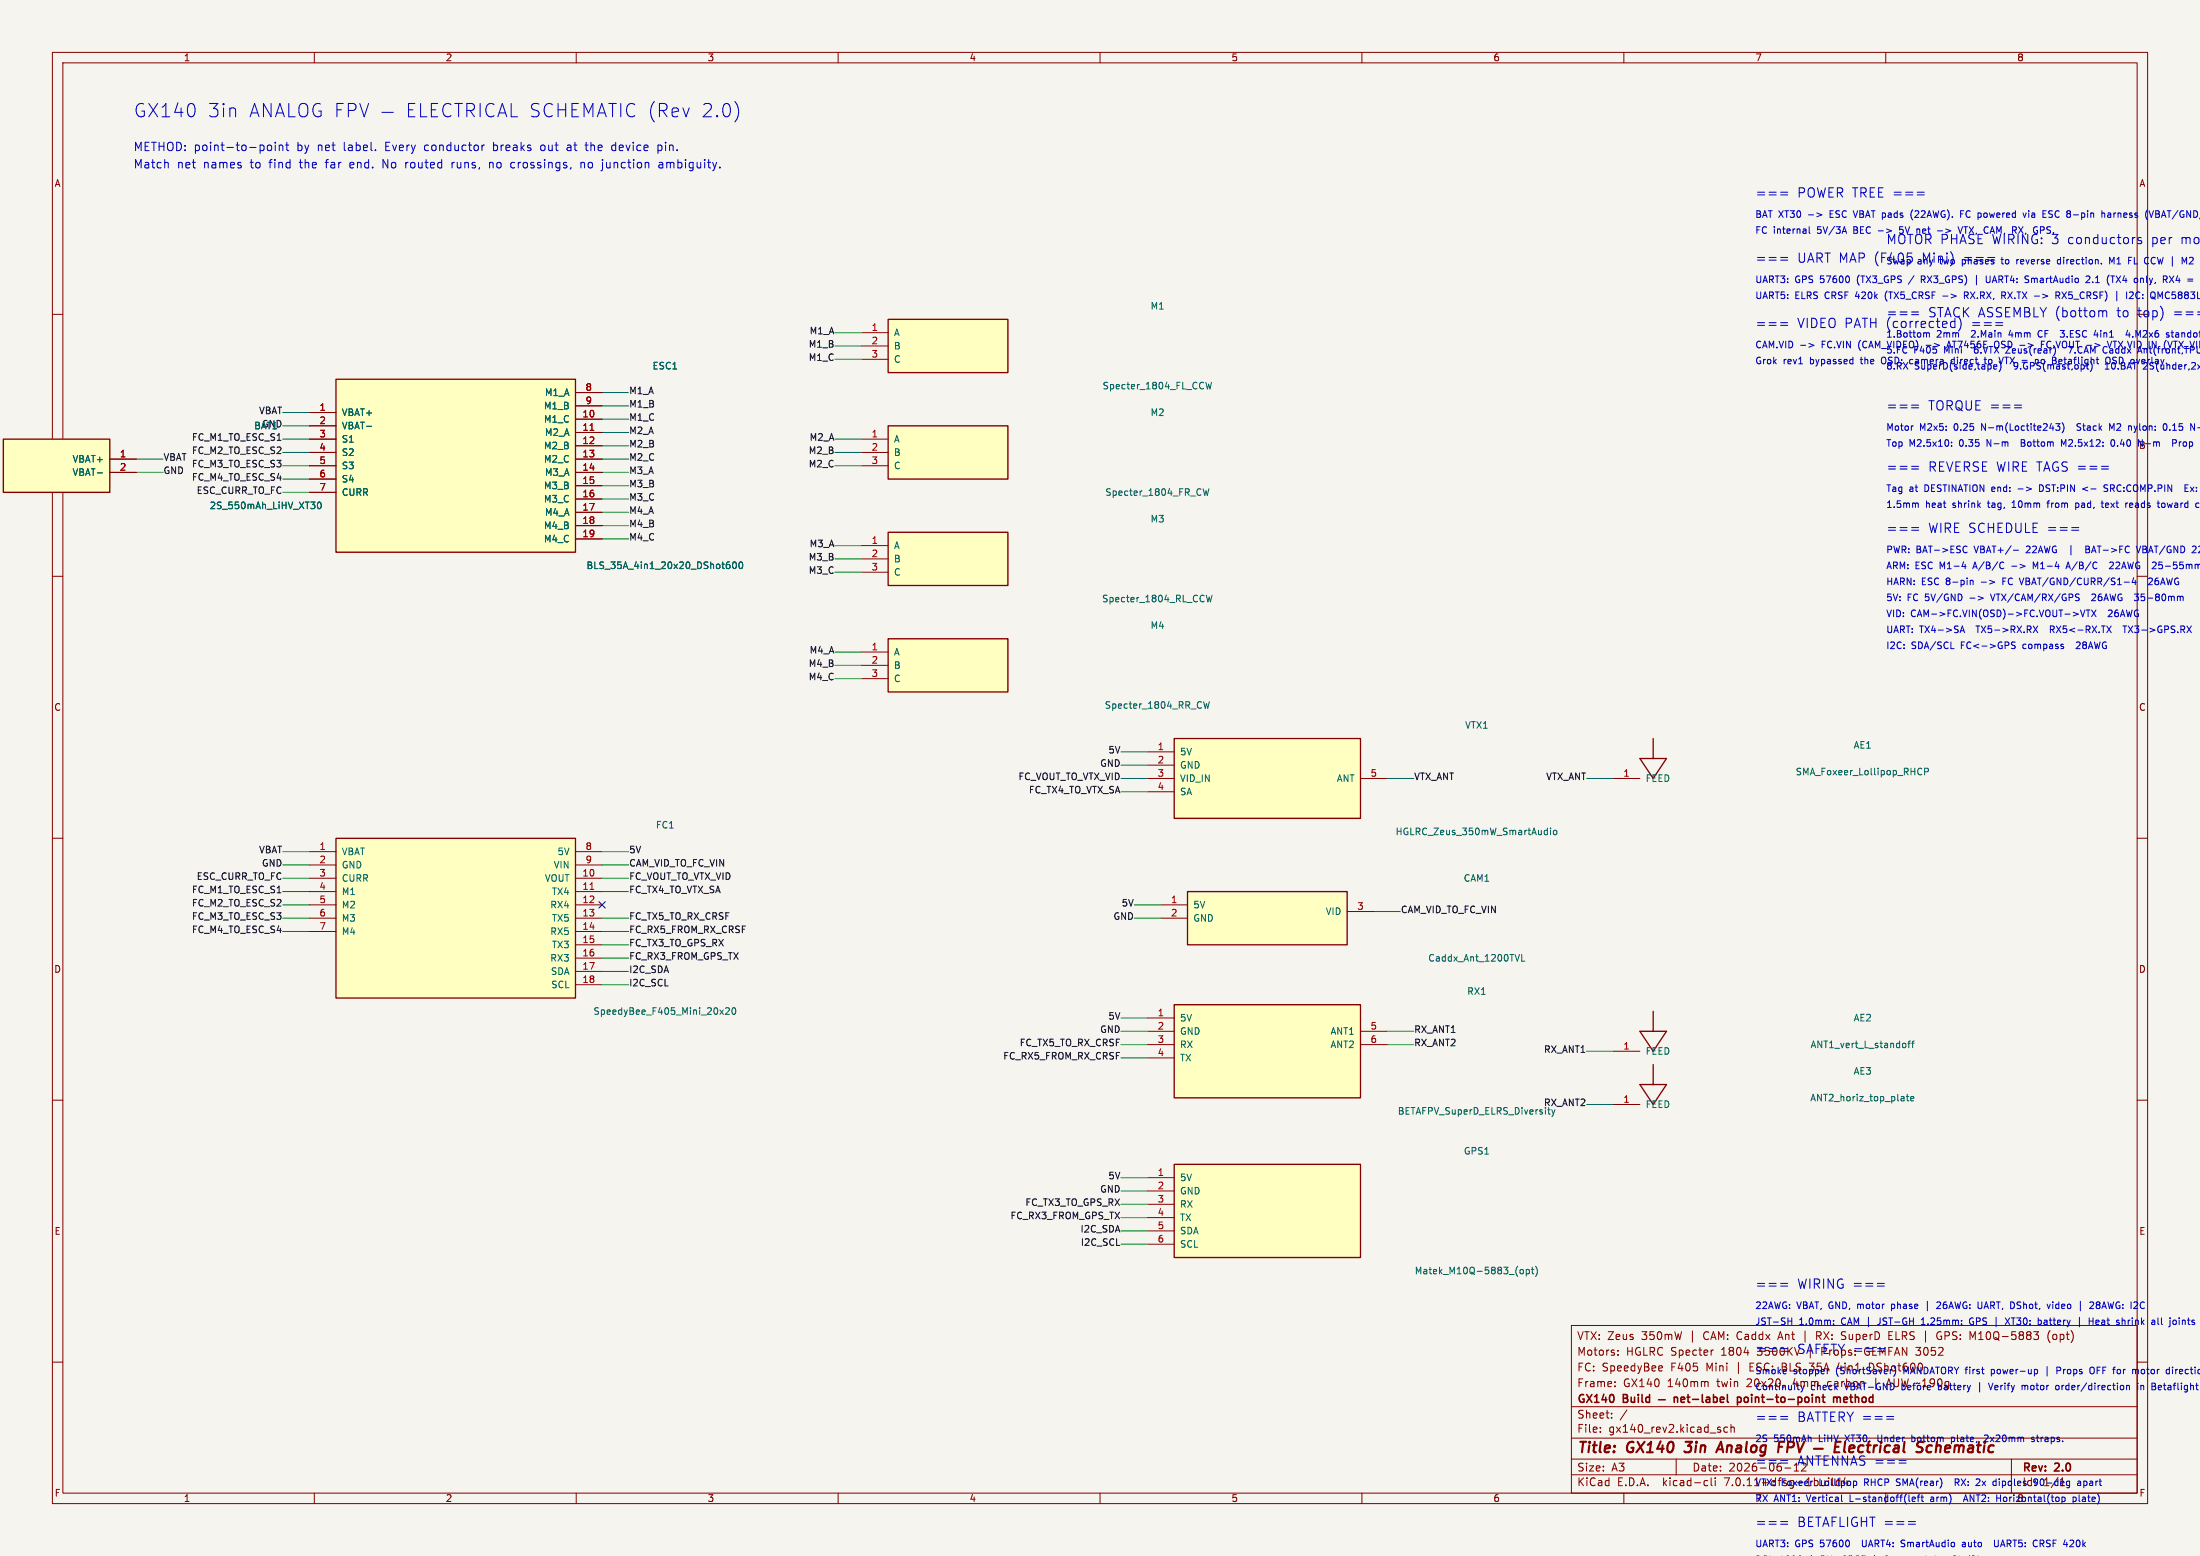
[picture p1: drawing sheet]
<svg xmlns="http://www.w3.org/2000/svg" width="420mm" height="297mm" viewBox="0 0 420 297" stroke-linecap="round" stroke-linejoin="round" font-family="sans-serif">
<path d="M0 0h420v297h-420z" fill="#f5f4ef" stroke="#f5f4ef" stroke-width=".19"/>
<g fill="none" stroke="#840000" stroke-width=".19">
<path d="M10 10h400v277h-400zM12 12h396v273h-396zM60 10v2M110 10v2M160 10v2M210 10v2M260 10v2M310 10v2M360 10v2M10 60h2M59.1 78.7h5M109.9 74.9h5"/>
<path d="M109.9 77.5h5M164.5 63.5h5.1M164.5 66h5.1M164.5 68.6h5.1M10.7 84.3h.4l.2 .2-.2 .4 .2 .1 .1 .3-.2 .3h-.5zM10.7 84.9h.4M21 87.6h5M21 90.2h5M59.1 81.3h5M59.1 83.8h5M59.1 86.4h5M59.1 88.9h5"/>
<path d="M59.1 91.4h5M59.1 94h5M109.9 80h5M109.9 82.6h5M109.9 85.1h5M109.9 87.6h5M109.9 90.2h5M109.9 92.7h5M109.9 95.3h5M109.9 97.8h5M164.5 83.8h5.1M164.5 86.4h5.1"/>
<path d="M164.5 88.9h5.1M10 110h2M109.9 100.3h5M109.9 102.9h5M164.5 104.1h5.1M164.5 106.7h5.1M164.5 109.2h5.1M408 110h2M164.5 124.5h5.1M164.5 127h5.1M164.5 129.5h5.1M10 160h2"/>
<path d="M219.1 148.6h5.1M219.1 143.5h5.1M219.1 146.1h5.1M219.1 151.1h5.1M259.7 148.6h5.1M308 148.6h5.1M408 160h2M59.1 172.7h5M59.1 175.3h5M59.1 162.6h5M59.1 167.6h5M59.1 170.2h5"/>
<path d="M59.1 177.8h5M59.1 165.1h5M109.9 172.7h5M109.9 175.3h5M109.9 162.6h5M109.9 167.6h5M109.9 170.2h5M109.9 177.8h5M109.9 165.1h5M221.6 172.7h5.1M221.6 175.3h5.1M257.2 174h5.1"/>
<path d="M109.9 180.3h5M109.9 182.9h5M109.9 185.4h5M109.9 188h5M219.1 194.3h5.1M219.1 196.9h5.1M219.1 199.4h5.1M259.7 196.9h5.1M259.7 199.4h5.1M10 210h2M219.1 201.9h5.1M308 200.7h5.1"/>
<path d="M308 210.8h5.1M408 210h2M219.1 224.8h5.1M219.1 227.3h5.1M219.1 229.9h5.1M219.1 232.4h5.1M219.1 234.9h5.1M219.1 237.5h5.1M10 260h2M300 253h108v32h-108zM308.9 258.5v.2M308.9 257.8v.1"/>
<path d="M326.9 257.7h.2M346.8 255h.6M347.4 254.2h-.6v1.5M360.6 254.9h.5M361.3 254.2h-.7v1.5h.7M370.4 255h.3M370.6 254.3a.74 .74 0 0 0-.9 .5 .74 .74 0 0 0 .5 .9l.5-.2M391.4 254a1.72 1.72 0 0 0 0 2.3M392.2 254.7l-.3 .3v.4l.3 .3M408 260h2M300 278.5h108M300 274.5h108"/>
<path d="M300 268.5h108M305.5 273.2v.2M305.5 272.5v.1M307.7 270.5v.2M307.7 269.8v.1M308.3 264.5v.2M308.3 263.8v.1M310.6 269.1l-1.3 1.9M317.2 260.7l.2 .3-.7 .2M317.3 261.6l-.1 .1M320 278.5v3M325.9 263.7l.2 .2v.8"/>
<path d="M328.4 273v.3M329.8 272.5l-.4-.1-.3 .3 .1 .6h.6M330.4 272.5l.3-.1 .3 .1 .1 .9M330.4 271.9v1.5M345.4 260.2h.9M351.1 260.1l-.4 1.1M357.4 260.3l-.5-.1v1.5M360.6 263.2l-.5 1.5M384 278.5v6.5M60 285v2M110 285v2M160 285v2"/>
<path d="M210 285v2M260 285v2M300 281.5h108M310 285v2M325.6 282.6l.4 .1M326 283.5l-.4 .1M326.7 282.1v1.3l.2 .2M327.4 282.1v.1M327.4 282.6v1M340.7 280.2h1.2"/>
</g>
<g fill="none" stroke="#840000" stroke-width=".4">
<path d="M321.5 277l.3 .2M321.8 275.2h1.2M327.6 277.2l.9-2 .5 2M327.9 276.6h.9M339.6 276.2h.6M350.3 276.2h.7M350.4 275.2l-.2 2h.9M352.3 275.2l-.3 1.7 .3 .3M353.2 276l-.1 1.1h.7M354 276v.3l-1 .2M355 276l-.2 .3v.7l.2 .2 .6-.1M356.7 275.2l-.2 1.7 .1 .2 .4 .1"/>
<path d="M357.8 275.9l-.2 1.3M358.4 275.9l-.4 .1-.3 .3M359 275.9l-.1 1.3M360.1 276l-.3 .3v.7l.3 .2 .6-.1M362.4 276v1.2M362.5 276.3l-.7 .1a.4 .4 0 0 0-.3 .4 .4 .4 0 0 0 .2 .4l.7-.1M363.6 275.2l-.2 1.7 .2 .3M366.1 276l.8 .3a.51 .51 0 0 1 .1 .6 .51 .51 0 0 1-.4 .3l-.8-.1M368.1 276l-.3 .3v.7l.3 .2 .6-.1M369.8 275.2l-.3 2M369.8 276l-.1 .1"/>
</g>
<g fill="none" stroke="#840000" stroke-width=".3">
<path d="M316.6 267.2h1.3M319.6 266.7v1M319.6 266.8l.2-.1 .4 .1 .1 .9M320.9 267.2l.7-.2-.1-.2-.4-.1-.2 .2 .1 .7h.5M322 266.7h.6M322.3 266.2v1.3l.3 .2M323.1 267.1h1.2M325 266.2v1.3l.2 .2M325.8 266.8h.5l.1 .9M326.4 267l-.5 .1a.29 .29 0 0 0-.2 .3 .29 .29 0 0 0 .2 .3l.5-.1M327.1 266.8l.4-.1 .3 .3-.1 .6h-.6M327.1 266.2v1.5"/>
<path d="M328.4 267.2l.7-.2-.1-.2-.4-.1-.2 .2 .1 .7h.5M329.8 266.2v1.3l.2 .2M331.7 266.8l.4-.1 .3 .3-.1 .6h-.6M331.7 266.7v1.5M347.8 266.7h.6M348 266.2v1.3l.4 .2M350 266.8l.5-.1 .2 .2M350 266.7v1M350.7 266.9l.2-.2 .4 .1v.9M350.7 266.9v.8"/>
</g>
<g fill="#ffffc2" stroke="#ffffc2" stroke-width=".19">
<path d="M169.6 61h22.8v10.1h-22.8z"/>
<path d="M226.7 170.2h30.5v10.1h-30.5z"/>
<path d="M224.2 191.8h35.5v17.8h-35.5z"/>
<path d="M224.2 222.2h35.5v17.8h-35.5z"/>
<path d="M64.1 72.4h45.8v33h-45.8z"/>
<path d="M64.1 160h45.8v30.5h-45.8z"/>
<path d="M.6 83.8h20.4v10.2h-20.4z"/>
<path d="M224.2 141h35.5v15.2h-35.5z"/>
<path d="M169.6 81.3h22.8v10.1h-22.8z"/>
<path d="M169.6 101.6h22.8v10.2h-22.8z"/>
<path d="M169.6 121.9h22.8v10.2h-22.8z"/>
</g>
<g fill="none" stroke="#840000" stroke-width=".25">
<path d="M64.1 72.4h45.8v33h-45.8zM169.6 61h22.8v10.1h-22.8zM.6 83.8h20.4v10.2h-20.4zM169.6 81.3h22.8v10.1h-22.8zM169.6 101.6h22.8v10.2h-22.8zM169.6 121.9h22.8v10.2h-22.8zM224.2 141h35.5v15.2h-35.5zM313.1 144.8h5l-2.5 3.8zM315.6 144.8h.1M315.6 141v3.8M64.1 160h45.8v30.5h-45.8zM226.7 170.2h30.5v10.1h-30.5z"/>
<path d="M224.2 191.8h35.5v17.8h-35.5zM313.1 196.9h5l-2.5 3.8zM315.6 196.8h.1M315.6 193v3.9M313.1 207h5l-2.5 3.8zM315.6 207h.1M315.6 203.2v3.8M224.2 222.2h35.5v17.8h-35.5z"/>
</g>
<g fill="none" stroke="#006464" stroke-width=".19">
<path d="M230.2 73l.3 1.2 .2-.9 .3 .9 .3-1.2M18.6 90.3h.9M60.7 96l.2-.2a.68 .68 0 0 1 .4 .7 .68 .68 0 0 1-.4 .6l-.3-.5zM70 81.4h.9M229.7 93.3l.3 1.3 .2-.9 .3 .9 .3-1.3M138.8 107.8l.3-.1 .3 .3-.2 .5h-.4M139.2 107.3l-.4 .1M140 107.4l.2-.1a.68 .68 0 0 1 .4 .6 .68 .68 0 0 1-.4 .6l-.3-.5zM141.2 107.4l.2-.1a.68 .68 0 0 1 .4 .6 .68 .68 0 0 1-.4 .6l-.3-.5zM230.3 113.6l.3 1.3 .2-.9 .3 .9 .3-1.3M229.8 133.9l.3 1.3 .2-.9 .3 .9 .3-1.3M295.3 158.5h.1"/>
<path d="M295.4 158.1v1.2M295.4 159.3h-.1M296 158.1v.1M296 158.5v.8M296.6 158.6l.2-.1 .3 .1 .1 .5-.1 .2h-.3l-.2-.1zM366.6 146.6l.3 .2M366.9 147.8l-.3 .1M367.4 147.3l.6-.1 .1-.1v-.3l-.7-.2v1.3M137.4 192.8l.7 .8M138.1 192.8l-.7 .8M138.5 192.5l.5-.2 .2 .4-.7 .9h.7M139.9 192.5l.1-.2a.68 .68 0 0 1 .5 .7 .68 .68 0 0 1-.5 .6l-.3-.5z"/>
<path d="M290.1 182.2l-.4 1.3M290.5 182.2v1.3h.6M363.8 199.3v.6M364.2 199.1h.5M364.7 198.7l-.3 .2v1.1M364.9 199.1h.5M365.4 198.7l-.3 .2v1.1M295.7 212.6l.2 .1M296.2 211.8l.3 .9M296.5 212.7l-.3 .4M296.8 211.8l-.3 .9M363.9 209.3h.5"/>
<path d="M364.1 208.9v1.1l.3 .1M364.8 209.7l.6-.1-.1-.2-.4-.1-.1 .2v.6h.5M290.2 242.4l.4-.1 .2 .2-.1 .6h-.3l-.2-.1M291.4 242.4l.3-.1 .3 .2-.1 .6h-.5M291.4 242.3v1.3M292.3 242.3h.5M292.5 241.9v1.1l.3 .1M293.1 241.7a1.46 1.46 0 0 1 0 1.9"/>
</g>
<path d="M112.6 82.1h.8M112.6 169.8h.8" fill="none" stroke="#a90000" stroke-width=".19"/>
<g fill="none" stroke="#0000c2" stroke-width=".19">
<path d="M51.7 19.8v2.5l-1.4-2.5v2.5M55.1 19.8v2.5h1.2M61.2 19.9a1.05 1.05 0 0 0-1.2 .1 1.05 1.05 0 0 0-.3 1.2 .95 .95 0 0 0 .5 1 .95 .95 0 0 0 1.1-.2v-.8h-.5M65.5 19.8h-1.2v2.5M68.7 19.8l.8 2.5 .9-2.5M79.2 19.8h-1.2v2.5h1.2M80.3 19.8v2.5h1.2M83.6 19.8h-1.3v2.5h1.3M86.1 20a.95 .95 0 0 0-1.1-.1 .95 .95 0 0 0-.5 .9 1.08 1.08 0 0 0 .3 1.2 1.08 1.08 0 0 0 1.2 .2l.1-.2M86.8 19.8h1.5M87.5 19.8v2.5M91.7 19.8v2.5"/>
<path d="M94.3 20a.95 .95 0 0 0-1.1-.1 .95 .95 0 0 0-.5 .9 1.08 1.08 0 0 0 .3 1.2 1.08 1.08 0 0 0 1.2 .2l.1-.2M97.6 19.8v2.5h1.2M102.9 19.9l-1-.1a.62 .62 0 0 0-.5 .6 .62 .62 0 0 0 .5 .6 .93 .93 0 0 1 1 .6 .65 .65 0 0 1-.5 .7l-.9-.1M105.4 20a.95 .95 0 0 0-1-.1 .95 .95 0 0 0-.5 .9 1.08 1.08 0 0 0 .3 1.2 1.08 1.08 0 0 0 1.1 .2l.1-.2M106.5 19.8v2.5M108 19.8v2.5M110.4 19.8h-1.2v2.5h1.2M116.2 19.8h1.5M116.9 19.8v2.5M118.5 19.8v2.5M121.2 20a.95 .95 0 0 0-1.1-.1 .95 .95 0 0 0-.5 .9 1.08 1.08 0 0 0 .3 1.2 1.08 1.08 0 0 0 1.2 .2l.1-.2M124.9 19.4a2.91 2.91 0 0 0 0 3.9"/>
<path d="M140.4 19.5a2.98 2.98 0 0 1 0 3.6M32.1 31.1v1M47.8 22.3l.8-2.5 .8 2.5M48 21.6h1.2M51.1 27.8l.2-.1 .5 .1 .1 .7-.2 .2-.4 .1-.2-.2zM52.5 27.2v.1M52.5 27.7v1.1M52.6 22.3l.8-2.5 .9 2.5M52.8 21.6h1.2M53.3 27.8l.2-.1 .4 .1 .1 1M53.3 27.7v1.1M54.5 27.7h.6"/>
<path d="M54.8 27.2v1.3l.3 .3M57.2 20.1a.85 .85 0 0 1 1-.3 .85 .85 0 0 1 .6 .8v.8a.85 .85 0 0 1-.9 .9 .85 .85 0 0 1-.8-.9zM64.3 21h.9M66.5 21.1h1a.69 .69 0 0 0 .5-.7 .69 .69 0 0 0-.5-.6h-1v2.5M71.7 28.6v.2M72.9 21.4h2.2M73.1 32.1v-1.6l.9 1.6M77.5 31v1.1M77.6 31.1l-.1 .2M78 21h.8M82.3 21h.9M86.3 31v1.1"/>
<path d="M86.6 31l-.3 .3M89.1 21.1h1a.69 .69 0 0 0 .5-.7 .69 .69 0 0 0-.5-.6h-1v2.5M89.7 21.1l.9 1.2M92.5 27.7l-.3 .1-.2 .2M93.5 31v1.1M93.9 31l-.4 .1M95 22.3l.9-2.5 .8 2.5M95.3 21.6h1.2M97.7 32l.4 .1M98.1 31l-.4 .1M106.5 21h1.5M108.5 27.7l-.2 .1"/>
<path d="M108.5 28.1a.31 .31 0 0 0-.3 .4 .31 .31 0 0 0 .3 .3M109.2 21h.8M110.9 31.1l.5-.1 .2 .2M110.9 31v1.1M111.5 22.3v-2.5l.8 1.8 .9-1.8v2.5M111.7 27.7h.6M111.9 27.2v1.3l.2 .3M114 22.3l.9-2.5 .8 2.5M114.3 21.6h1.2M117.4 27.7l-.5 .1-.1 .2 .1 .6 .5 .2M125.6 27.8h.6M125.6 28.7h.6"/>
<path d="M125.6 27.7v1.6M125.8 31.1h.7v1M125.9 21.1h1a.69 .69 0 0 0 .5-.7 .69 .69 0 0 0-.5-.6h-1v2.5M126.5 21.1l.8 1.2M126.5 31.4h-.5a.31 .31 0 0 0-.2 .4 .31 .31 0 0 0 .2 .3l.5-.1M128.3 21.4l1.2-.2-.1-.5-.7-.1-.4 .4v.9l.1 .3 .3 .1 .7-.1M130.4 20.6l.6 1.7 .6-1.7M339.9 36.7h1.4M339.9 37.2h1.4M366 36.7h1.4M366 37.2h1.4M339.9 49.1h1.4"/>
<path d="M339.9 49.7h1.4M345.3 41h.9M345.4 43.3v1.1l.2 .1M346.8 40.7l1 .3-1 .4M352.1 43.3l.4 1.2M353 52.9v.8M363.3 43.3h-.6l-.1 .6 .2-.1M364.9 59.6h1.4M365 49.1v.8M365.2 40a1.46 1.46 0 0 0 0 2M366.3 43.7l-.3 .1M366.8 53.3h.5"/>
<path d="M367.3 52.7h-.5v1.2M370.9 56.5h1M373.8 43.3l.4 1.2 .5-1.2M374.3 40.8h.4M374.9 40.2h-.6v1.3M375 56.4h.5M375.3 56.4l.4 .6M375.5 55.7h-.5v1.3M377.3 52.6v1.8M379.2 52.7v1l.2 .2h.4M382.2 55.7l.6 .1M382.5 56.4l.4 .6"/>
<path d="M382.8 56.3l-.6 .1M385 49.5v.9M385.3 49.5l-.3 .3M386.2 40.7l.3 .8 .3-.8M386.8 52.7h.5M386.8 53.3l.4 .1 .1 .3-.3 .2h-.3M389.5 43.9h.5M390 43.3h-.5v1.2M390 40.2h.6M390 41.5h.6M391.1 41.4l.2 .1M391.2 40.3l-.1 .2 .1 .3"/>
<path d="M392.5 56.4l.6-.1 .1-.2v-.3l-.7-.1v1.3M392.8 56.4l.4 .6M393.2 49.5l-.3 .1-.1 .2v.5l.4 .1M398.2 52.8l.5-.1 .3 .3-.8 .9h.8M401.3 40.2v1.3M401.3 40.8l.1-.1h.3l.1 .8M401.4 59.6l.3-.3 .4 .1 .1 1.1M402.4 54.1l.3 .3M402.4 40.7h.5M402.7 52.5l-.3 .4M402.8 41h-.3l-.2 .2 .1 .2 .4 .1M403 52.7h.7"/>
<path d="M403.3 52.7v1.2M403.6 49.1l-.4 .9-.5-.9v1.3M406.4 49.7h.4M406.4 49.1h.6M406.5 55.8l.5-.1 .2 .4-.7 .9h.7M408.6 53.1v.8M408.8 45.4l-.4-.1-.3 .3 .1 .2 .6 .2v.4h-.7M408.8 53.1l-.2 .1M410.3 40.2l.4 1.3 .4-1.3M412.4 56.6l-.4-.9v1.3M413.3 53.3l.4 .6M413.5 52.7l.2 .2v.3l-.2 .1"/>
<path d="M414.1 52.7l.9 1.2M415 52.7l-.9 1.2M416.6 49.1l.4 .9 .4-.9v1.3M418.6 49.7l-.7 .7h.8M339.9 61.6h1.4M339.9 62.1h1.4M345.3 65.5l1 .4-1 .4M353.6 68.6l.1 .1M353.7 68.2v1.2M353.7 69.4h-.1M364.8 68.6l-.2 .2v.4l.2 .2M364.9 77.3h1.4"/>
<path d="M364.9 77.8h1.4M367.8 63.7v.7M368.3 63.7v.7M372.1 65.1l-.5 1.3M373 68.6l-.5 .1M373.2 60.7v1.8M373.2 62.4l-.5 .1M374.4 62l-.3 .9M378.8 68.6h.4M378.9 68.2v1.1M380.6 69.8l.1 .6h.4M381 62.1h1.3"/>
<path d="M381.1 65.1l-.3 .2v.7M381.6 68.2l.4 1.2 .5-1.2M382 70.1l-.4 .8M383.7 66.1l-.8 1.3h.8M384.6 77.3h1.3M384.6 77.8h1.3M388.9 68.6l.2 .2M389.3 63.1l-.2 .5 .2 .7M389.7 65.1v1.3M392.4 67l-.1 .3M393.2 68.6l-.2 .2M393.3 63.1h.8l-.4 .5h.3"/>
<path d="M393.3 64.2l.2 .2 .5-.1M395.7 66.1l-.6 1.3M399.3 70.6l-.3 .3M399.8 63.9h.8M400.4 63.5v.9M401.9 66.1l.4 .2M401.9 70.5h.7M402.1 69.4l-.2 .1M402.3 67.3h-.6M402.3 68.2h-.1a.9 .9 0 0 0 0 1.2M402.3 65.1l.4 1.3 .4-1.3M402.5 68.2l.3 .2v.6"/>
<path d="M403.6 68.2l-.3 .2 .3 .4M406.2 63l-.3 .9h.8M406.5 63.5v.9M408.1 67.4l.4-1.3 .4 1.3M408.5 68.6l-.3 .8M413.7 63.9l.3 .1 .1 .2-.4 .2M413.7 63.5l.3 .1M413.8 65.1l.5 1.3 .4-1.3M414.5 63.5h.5M414.6 63.1v1.1l.4 .2M364.9 89h1.4M364.9 89.5h1.4"/>
<path d="M365.1 81.3h.1M365.8 96l.4 .2v.7M372.6 85.1v.1M372.6 84.4v.1M384.1 96.9h.7M384.2 95.9l-.1 .1M385.9 84.5h.4M386.3 83.9h-.4v1.3h.4M389.7 92.5h-.3v1.3h.3M390.8 96h.4M391 95.7l-.1 1.2M391.3 81.7h.8"/>
<path d="M391.9 81.3v.8M392.5 80.9h.7l-.4 .5 .4 .1v.5l-.2 .1-.5-.1M393.7 80.7a1.46 1.46 0 0 1 0 1.9M394 84.8l-.5-.9v1.3M396.3 96.8l.3 .1M396.3 96v1.3M396.5 82.1h.2M396.6 96l-.3 .1M396.7 80.9l-.2 .2 .2 .4M398.6 93l-1 .3 1 .4M399.2 93.3h.9M401.1 96h.5"/>
<path d="M401.2 89h1.3M401.2 89.5h1.3M401.3 95.6v1.1l.3 .2M401.6 93.8h.7M402.4 92.6l-.5-.1-.3 .3 .2 .3 .5 .2M403.2 81.8l-.5-.9v1.2M403.5 84l-.1-.1a.68 .68 0 0 0-.4 .7 .68 .68 0 0 0 .4 .6l.1-.1M405.8 96v.9M406.2 96l-.4 .3M406.4 81.4l.3-.1 .2 .2M406.6 96.1v.7M407.1 96.3l-.6 .1"/>
<path d="M409 83.9v1.3l-.8-1.3v1.3M411.8 96h.5M412 96.7l.3 .2M412.9 96l-.2 .3v.3l.2 .3M413.1 80.9h.2a.68 .68 0 0 1 .4 .6 .68 .68 0 0 1-.4 .6 .85 .85 0 0 1-.2-1.2zM414.8 84.6l.6-.1 .1-.2-.1-.3-.6-.1v1.3M417.1 93.2h.5M417.7 92.5h-.6v1.3h.6M418.2 80.9l.7 1.2v-1.2M419.2 96.6l.2 .3 .4-.1M419.5 81.7h.5M419.8 96.1l-.4-.1-.2 .3"/>
<path d="M364.9 100.7h1.4M364.9 101.2h1.4M374.6 108.1h.7M375 104.3l.5 .1M375.2 107.7v.9M375.5 105.4h-.5M376.1 114.2h.9M376.1 110.8v.8M376.1 110.9l.2-.1h.3l.1 .8M377.6 113.8l1 .4-1 .3M378.2 111.1h1M379.8 110.8l1 .3-1 .4"/>
<path d="M380 113.4l.4 1.3M382 107.3l.5 .1M382.5 108.4l-.5 .1M384.4 105h.9M388.2 119.5l.8 1.3M388.6 108.2l-.4-.9v1.3M389 119.5l-.8 1.3M391.9 119.5h-.5v1.3M394.5 108.2h.6M394.8 107.3l-.4 1.3M395.4 104.1v1.8M395.5 100.7h1.3"/>
<path d="M395.5 101.2h1.3M395.8 116.9l1 .3-1 .4M396.9 113.4h-.5l-.1 .1v.4l.5 .2 .1 .3-.2 .3-.5-.1M397.2 116.4l.4 1.3 .4-1.3M398.2 104.8h.4M398.3 116.4h.7M398.6 104.8l.2 .1M398.6 116.4v1.3M398.7 104.3l-.5-.1v1.3l.6-.1M398.7 104.8h-.1M399.3 116.4l.8 1.3M399.8 113.4l-.5 .1"/>
<path d="M400 113.9l-.7 .8h.8M400.1 116.4l-.8 1.3M402.2 119.5l.8 1.3M402.7 107.4l.5-.1 .3 .2M403 119.5l-.8 1.3M403.5 107.6l-.8 1h.8M405.3 119.5h.7M405.5 111.1h1M405.6 119.5v1.3M407.3 110.3l-.3 .9h.8M407.5 113.4h.7l-.4 .5h.3l.1 .2M407.6 110.8v.8"/>
<path d="M407.8 104.2l.4 1.3 .5-1.3M408.2 114.4l-.2 .3-.5-.2M410.8 110.4l-.4-.1-.2 .2M410.8 110.9l-.7 .7h.8M410.9 107.4l.5-.1 .2 .3-.8 1h.8M418.7 104.2l.4 .1 .1 .3-.7 .9h.7M372.4 123.8h.6M374.2 120.8l.4-1.3 .4 1.3M374.3 120.4h.6M384.7 122.6l-.5-.1-.2 .2v.3l.6 .3 .1 .3-.2 .2-.5-.1M391.4 120.2h.5M396.6 122.5l-.2 .2"/>
<path d="M397.1 123.1l-.8 .7h.8M339.9 245h1.4M339.9 245.5h1.4M341.3 252.2h.8M342.1 251.6v1.2M350 252.7v.1M350 252v.2M358.4 245h1.3M358.4 245.5h1.3M366.8 252.8h.7M367 251.7l-.2 .2M367.9 248.4v1.8"/>
<path d="M370.2 248.5l-.4 .1M370.4 249.1l-.7 .7h.8M376.4 251.6a.68 .68 0 0 0-.4 .6 .68 .68 0 0 0 .4 .6M377.7 249.7h.5M382.8 251.6l.9 1.2M383.7 251.6l-.9 1.2M389.2 252h.3l.2 .2-.1 .5-.4 .1M390.8 248.9l.3 .9 .3-.9M397 251.4v1.8M397.1 248.4v1.8M398.8 252.2h.8M399.1 248.5l.5 .1 .1 .3-.8 .9h.8"/>
<path d="M399.6 251.6v1.2M400.3 249.1l-.1 .2 .1 .4M400.3 252l-.2 .2v.4l.2 .2M400.3 248.6l-.1 .1 .1 .3M400.7 252.3l-.6 .1M405.1 251.6v1.2M405.6 252h-.3l-.2 .1M408 248.6l.1 .1-.1 .4-.7 .7h.8M412 251.6v1l.1 .2M415.2 252l.3 .2v.4l-.3 .2M416 251.6v.1M416 252v.8"/>
<path d="M339.9 270.4h1.4M339.9 270.9h1.4M339.9 278.8h1.4M345.6 274.3l.1 .2v.7M360.2 270.4h1.3M360.2 270.9h1.3M362.5 278.8h1.4M362.5 279.3h1.4M365 273.9v1.3M365 275.1l.1 .1M365.1 274.3l-.1 .1M372.5 274.3v1.3"/>
<path d="M372.9 274.3l-.4 .1M377.9 263.9v1.8M379.4 274l-.4-.1-.2 .1M379.5 274.5l-.7 .7M379.6 264l.4 1.3M380.2 261.4v1.2M380.2 262.2h.1M380.3 261.4h-.1M386 264.4v.9M386 264.6l.4-.2 .2 .2M388.3 274.4l-.3-.1-.2 .2 .1 .2 .4 .1v.3h-.5M388.5 261.4h.4l.1 .2-.1 .5-.4 .1"/>
<path d="M390.8 260.8v1.8M392.5 264.6l.2-.2 .3 .2 .1 .4-.1 .2-.3 .1-.2-.1zM393.3 261h-.6v1.2M393.3 261.6h-.6M399.7 261.1l-.2-.1a.43 .43 0 0 0-.5 .4v.4a.43 .43 0 0 0 .3 .4 .43 .43 0 0 0 .4-.2M406 264.6l.2-.2 .3 .1v.8M406 264.4v.9M407.5 261.4l.2 .2M407.7 261.6l.2-.2h.3v.8M407.7 261.6v.6M408.1 264v.1M408.1 264.4v.9"/>
<path d="M408.7 264.4v.9M409.1 264.4l-.4 .2M411.2 264.6l.3 .3v.3l-.2 .1M411.4 264.1l.1 .1-.1 .4M413.8 261.4h.3M414.1 261v1.2M414.1 262.2h-.3M414.7 261v.1M414.7 261.4v.8M335.4 297.1h.4M336.8 297.1h.5M337.9 297v.1"/>
<path d="M339.9 290.4h1.4M339.9 290.9h1.4M340.2 297v.1M341.4 297l-.3 .1M342.3 297.1h.2M343.5 297.1h.3M345.8 296.9v.2M347.7 297.1h.5M348.8 297l.1 .1M349.7 297v.1M351.5 285.3v1.1l.2 .2M352 297.1h.3"/>
<path d="M353 294.2v.8M353 297.1h.6M354 282.7l.3 .1 .2 .2-.1 .4-.4 .2M354.4 297.1h.5M356.1 297l-.6 .1M357.8 296.9v.2M360 297.1h.3M362.9 295.2h.2M363.2 294l-.3 .2 .3 .4M364.3 290.4h1.4M364.3 290.9h1.4M365 286.2l.6-.1v-.3h-.4l-.2 .1 .1 .6h.5"/>
<path d="M366 285.8h.5M366.5 285.3l-.3 .2v1.1M366.7 285.8h.5M366.9 285.3v1.1l.3 .2M367.7 297v.1M369.5 297v.1M372.9 297.1h.4M373.3 283h.4M373.6 283l.4 .6M373.7 282.3h-.4v1.3M374 297v.1M375 286.2h.6"/>
<path d="M375 294.4l-.4 .1M375.1 294.8h-.3l-.2 .1v.3h.5M375.3 285.3l-.5 1.3M376 297l-.1 .1M376.5 297.1h.4M377.4 282.3h.5M377.6 297v.1M377.9 282.8l-.7 .8h.8M380.7 282.7l.4 .1M380.8 294v1l.2 .2h.2l.3-.2v-1M381.1 283.5l-.4 .1M381.1 282.3v1.3"/>
<path d="M381.2 285.9h.7M388.7 294l.2 .1M388.7 282.3l.3 .2-.2 .9M388.9 295.1l-.2 .1M389 282.8l-.3 .3M393.6 285.8h.4l.2 .2-.1 .5h-.5M395.8 285.8h.3l.3 .2-.2 .5h-.4M395.8 285.8v1.2M396.7 282.8h.4l.1 .8M397.2 283l-.4 .1-.2 .2 .2 .3 .4-.1"/>
</g>
<g fill="none" stroke="#009600" stroke-width=".19">
<path d="M54 78.7h5.1M114.9 74.9h5.1M114.9 77.5h5.1M159.4 63.5h5.1M159.4 66h5.1M159.4 68.6h5.1M26 87.6h5.1M26 90.2h5.1M54 86.4h5.1M54 88.9h5.1M54 83.8h5.1M54 91.4h5.1"/>
<path d="M54 94h5.1M54 81.3h5.1M114.9 80h5.1M114.9 82.6h5.1M114.9 85.1h5.1M114.9 87.6h5.1M114.9 97.8h5.1M114.9 90.2h5.1M114.9 95.3h5.1M114.9 92.7h5.1M159.4 86.4h5.1M159.4 88.9h5.1"/>
<path d="M159.4 83.8h5.1M114.9 100.3h5.1M114.9 102.9h5.1M159.4 109.2h5.1M159.4 106.7h5.1M159.4 104.1h5.1M159.4 124.5h5.1M159.4 127h5.1M159.4 129.5h5.1M214 151.1h5.1M214 146.1h5.1M214 143.5h5.1"/>
<path d="M214 148.6h5.1M264.8 148.6h5.1M302.9 148.6h5.1M54 175.3h5.1M54 172.7h5.1M54 177.8h5.1M54 165.1h5.1M54 167.6h5.1M54 162.6h5.1M54 170.2h5.1M114.9 175.3h5.1M114.9 177.8h5.1"/>
<path d="M114.9 165.1h5.1M114.9 167.6h5.1M114.9 162.6h5.1M114.9 170.2h5.1M216.5 175.3h5.1M216.5 172.7h5.1M262.3 174h5M114.9 182.9h5.1M114.9 185.4h5.1M114.9 180.3h5.1M114.9 188h5.1M214 196.9h5.1"/>
<path d="M214 194.3h5.1M214 199.4h5.1M264.8 196.9h5.1M264.8 199.4h5.1M214 201.9h5.1M302.9 210.8h5.1M302.9 200.7h5.1M214 227.3h5.1M214 224.8h5.1M214 229.9h5.1M214 232.4h5.1M214 234.9h5.1"/>
<path d="M214 237.5h5.1"/>
</g>
<path d="M114.3 172.1l1.2 1.2M115.5 172.1l-1.2 1.2" fill="none" stroke="#000084" stroke-width=".19"/>
<g font-size="3.5" fill="#0000c2">
<text x="25.4" y="22.6">GX140</text>
<text x="39.5" y="22.6">3in</text>
<text x="133.4" y="22.6">2.0)</text>
</g>
<g font-size="2.8" fill="#840000">
<text x="301" y="277.9">Title:</text>
<text x="310.6" y="277.9">GX140</text>
<text x="322.6" y="277.9">3in</text>
<text x="329.6" y="277.9">Analog</text>
</g>
<g font-size="2.8" fill="#0000c2">
<text x="341.9" y="277.9">FPV</text>
<text x="370.8" y="277.9">Schematic</text>
</g>
<g font-size="2.5" fill="#0000c2">
<text x="335" y="37.9">===</text>
<text x="343.1" y="37.9">POWER TREE ===</text>
<text x="360" y="46.7">MOTOR PHASE WIRING: 3</text>
<text x="394.9" y="46.7">conductors</text>
<text x="411" y="46.7">per</text>
<text x="416.7" y="46.7">moto</text>
<text x="335" y="50.3">===</text>
<text x="343.1" y="50.3">UART MAP (F405</text>
<text x="367.1" y="50.3">Mini)</text>
<text x="375" y="50.3">===</text>
<text x="335" y="62.7">===</text>
<text x="343.1" y="62.7">VIDEO PATH (corrected)</text>
<text x="360" y="60.7">===</text>
<text x="368.1" y="60.7">STACK ASSEMBLY (bottom</text>
<text x="376.5" y="62.7">===</text>
<text x="404.3" y="60.7">to</text>
<text x="408.3" y="60.7">top)</text>
<text x="415.2" y="60.7">===</text>
<text x="360" y="78.5">===</text>
<text x="368.1" y="78.5">TORQUE ===</text>
<text x="360" y="90.2">===</text>
<text x="368.1" y="90.2">REVERSE WIRE TAGS ===</text>
<text x="360" y="101.9">===</text>
<text x="368.1" y="101.9">WIRE SCHEDULE ===</text>
<text x="335" y="246.1">===</text>
<text x="343.1" y="246.1">WIRING ===</text>
<text x="335" y="258.6">===</text>
<text x="343.1" y="258.6">SAFETY ===</text>
<text x="335" y="271.5">===</text>
<text x="343.1" y="271.5">BATTERY ===</text>
<text x="335" y="279.9">===</text>
<text x="343.1" y="279.9">ANTENNAS ===</text>
<text x="335" y="291.6">===</text>
<text x="343.1" y="291.6">BETAFLIGHT ===</text>
</g>
<g font-size="2.2" fill="#0000c2">
<text x="25.4" y="29">METHOD: point-to-point</text>
<text x="56.7" y="29">by</text>
<text x="60.7" y="29">net</text>
<text x="65.8" y="29">label.</text>
<text x="73.9" y="29">Every</text>
<text x="81.5" y="29">conductor</text>
<text x="94.7" y="29">breaks</text>
<text x="103.9" y="29">out</text>
<text x="109.1" y="29">at</text>
<text x="112.8" y="29">the</text>
<text x="117.9" y="29">device</text>
<text x="126.8" y="29">pin.</text>
<text x="25.4" y="32.3">Match</text>
<text x="33.8" y="32.3">net</text>
<text x="38.9" y="32.3">names</text>
<text x="47.9" y="32.3">to</text>
<text x="51.6" y="32.3">find</text>
<text x="57.6" y="32.3">the</text>
<text x="62.6" y="32.3">far</text>
<text x="67.4" y="32.3">end.</text>
<text x="73.7" y="32.3">No</text>
<text x="78.2" y="32.3">routed</text>
<text x="87.2" y="32.3">runs,</text>
<text x="94.5" y="32.3">no</text>
<text x="98.7" y="32.3">crossings,</text>
<text x="112.2" y="32.3">no</text>
<text x="116.5" y="32.3">junction</text>
<text x="127.4" y="32.3">ambiguity.</text>
</g>
<g font-size="2.1" fill="#840000">
<text x="301" y="256">VTX: Zeus</text>
<text x="313.4" y="256">350mW</text>
<text x="322.7" y="256">|</text>
<text x="325.5" y="256">CAM: Caddx</text>
<text x="344.9" y="256">|</text>
<text x="361.7" y="256">ELRS</text>
<text x="371.2" y="256">GPS: M10Q-5883</text>
<text x="392.7" y="256">(opt)</text>
<text x="301" y="262">FC: SpeedyBee</text>
<text x="301" y="259">Motors:</text>
<text x="310.4" y="259">HGLRC Specter</text>
<text x="319" y="262">F405</text>
<text x="325.9" y="262">Mini</text>
<text x="328.7" y="259">1804</text>
<text x="331.7" y="262">|</text>
<text x="334.4" y="262">ESC: BLS</text>
<text x="301" y="268.2">GX140</text>
<text x="301" y="265">Frame:</text>
<text x="309.9" y="265">GX140</text>
<text x="309.9" y="268.2">Build</text>
<text x="318.4" y="265">140mm</text>
<text x="328" y="265">twin</text>
<text x="333.5" y="268.2">point-to-point</text>
<text x="352.5" y="268.2">method</text>
<text x="361.1" y="265">AUW ~190g</text>
<text x="301" y="273.7">File:</text>
<text x="301" y="271">Sheet:</text>
<text x="307.1" y="273.7">gx140_rev2.kicad_sch</text>
<text x="301" y="281.1">Size:</text>
<text x="307.6" y="281.1">A3</text>
<text x="323" y="281.1">Date:</text>
<text x="386" y="281.3">Rev:</text>
<text x="392.4" y="281.3">2.0</text>
<text x="301" y="283.9">KiCad</text>
<text x="308.7" y="283.9">E.D.A.</text>
<text x="317.6" y="283.9">kicad-cli</text>
<text x="329.5" y="283.9">7.0.11+dfsg-1build4</text>
</g>
<g font-size="2.1" fill="#0000c2">
<text x="340.1" y="256">Ant</text>
<text x="347.6" y="256">RX: SuperD</text>
<text x="335.8" y="259">3500KV</text>
<text x="345.6" y="259">|</text>
<text x="346.2" y="262">35A</text>
<text x="348.3" y="259">Props:</text>
<text x="351.6" y="262">4in1</text>
<text x="356.7" y="259">GEMFAN 3052</text>
<text x="357.8" y="262">DShot600</text>
<text x="333.8" y="265">20x20,</text>
<text x="342.7" y="265">4mm</text>
<text x="349.4" y="265">carbon</text>
<text x="358.4" y="265">|</text>
<text x="330" y="281.1">2026-06-12</text>
<text x="386" y="283.9">Id:</text>
<text x="390.1" y="283.9">1/1</text>
</g>
<g font-size="1.8" fill="#840000">
<text x="35" y="11.9">1</text>
<text x="85" y="11.9">2</text>
<text x="135" y="11.9">3</text>
<text x="185" y="11.9">4</text>
<text x="235" y="11.9">5</text>
<text x="285" y="11.9">6</text>
<text x="335" y="11.9">7</text>
<text x="385" y="11.9">8</text>
<text x="10.3" y="35.9">A</text>
<text x="408.3" y="35.9">A</text>
<text x="408.2" y="85.9">B</text>
<text x="10.3" y="135.9">C</text>
<text x="408.2" y="135.9">C</text>
<text x="10.3" y="185.9">D</text>
<text x="408.2" y="185.9">D</text>
<text x="10.3" y="235.9">E</text>
<text x="408.3" y="235.9">E</text>
<text x="10.3" y="285.9">F</text>
<text x="35" y="286.9">1</text>
<text x="85" y="286.9">2</text>
<text x="135" y="286.9">3</text>
<text x="185" y="286.9">4</text>
<text x="235" y="286.9">5</text>
<text x="285" y="286.9">6</text>
<text x="408.3" y="285.9">F</text>
</g>
<g font-size="1.8" fill="#0000c2">
<text x="335" y="41.7">BAT XT30</text>
<text x="349.6" y="41.7">ESC VBAT pads</text>
<text x="365.6" y="41.7">(22AWG).</text>
<text x="375.3" y="41.7">FC powered</text>
<text x="387.7" y="41.7">via</text>
<text x="391.6" y="41.7">ESC 8-pin</text>
<text x="403.3" y="41.7">harness</text>
<text x="411.8" y="41.7">(VBAT/GND</text>
<text x="335" y="44.7">FC internal</text>
<text x="347" y="44.7">5V/3A</text>
<text x="354.1" y="44.7">BEC -&gt;</text>
<text x="363.3" y="44.7">5V</text>
<text x="366.8" y="44.7">net</text>
<text x="370.9" y="44.7">-&gt;</text>
<text x="375.2" y="44.7">VTX, CAM, RX,</text>
<text x="390.1" y="44.7">GPS.</text>
<text x="360" y="50.6">Swap</text>
<text x="366" y="50.6">any</text>
<text x="370.4" y="50.6">two</text>
<text x="374.8" y="50.6">phases</text>
<text x="382.6" y="50.6">to</text>
<text x="385.6" y="50.6">reverse</text>
<text x="393.6" y="50.6">direction.</text>
<text x="403.8" y="50.6">M1</text>
<text x="407.6" y="50.6">FL</text>
<text x="410.9" y="50.6">CCW |</text>
<text x="418.4" y="50.6">M2</text>
<text x="335" y="54.1">UART3:</text>
<text x="335" y="57.2">UART5:</text>
<text x="342.6" y="54.1">GPS 57600</text>
<text x="342.6" y="57.2">ELRS CRSF 420k</text>
<text x="354.8" y="54.1">(TX3_GPS</text>
<text x="360.3" y="57.2">(TX5_CRSF</text>
<text x="364.9" y="54.1">/</text>
<text x="367.4" y="54.1">RX3_GPS)</text>
<text x="371.5" y="57.2">-&gt;</text>
<text x="375.8" y="57.2">RX.RX,</text>
<text x="380.2" y="54.1">UART4:</text>
<text x="383.2" y="57.2">RX.TX -&gt;</text>
<text x="387.8" y="54.1">SmartAudio</text>
<text x="393.9" y="57.2">RX5_CRSF)</text>
<text x="399.7" y="54.1">2.1</text>
<text x="403.9" y="54.1">(TX4</text>
<text x="405.4" y="57.2">|</text>
<text x="407.8" y="57.2">I2C:</text>
<text x="409.3" y="54.1">only,</text>
<text x="412.7" y="57.2">QMC5883L</text>
<text x="415" y="54.1">RX4</text>
<text x="360" y="64.5">1.Bottom</text>
<text x="369.7" y="64.5">2mm</text>
<text x="376.6" y="64.5">2.Main</text>
<text x="384" y="64.5">4mm</text>
<text x="389.7" y="64.5">CF</text>
<text x="394.4" y="64.5">3.ESC</text>
<text x="401.1" y="64.5">4in1</text>
<text x="407.6" y="64.5">4.M2x6</text>
<text x="415.5" y="64.5">standof</text>
<text x="335" y="66.6">CAM.VID -&gt;</text>
<text x="335" y="69.6">Grok</text>
<text x="340.4" y="69.6">rev1</text>
<text x="345.6" y="69.6">bypassed</text>
<text x="347.9" y="66.6">FC.VIN</text>
<text x="355" y="66.6">(CAM_VIDEO)</text>
<text x="355.5" y="69.6">the</text>
<text x="359.6" y="69.6">OSD:</text>
<text x="360" y="67.6">5.FC</text>
<text x="360" y="70.6">8.RX</text>
<text x="365.2" y="69.6">camera</text>
<text x="365.3" y="67.6">F405</text>
<text x="365.5" y="70.6">SuperD(side,tape)</text>
<text x="368.1" y="66.6">-&gt;</text>
<text x="371.2" y="67.6">Mini</text>
<text x="372.4" y="66.6">AT7456E</text>
<text x="373.4" y="69.6">direct</text>
<text x="377.4" y="67.6">6.VTX</text>
<text x="380" y="69.6">to</text>
<text x="381.6" y="66.6">OSD -&gt;</text>
<text x="383" y="69.6">VTX =</text>
<text x="383.6" y="67.6">Zeus(rear)</text>
<text x="384.7" y="70.6">9.GPS(mast,opt)</text>
<text x="390.2" y="69.6">no</text>
<text x="390.9" y="66.6">FC.VOUT -&gt;</text>
<text x="393.7" y="69.6">Betaflight</text>
<text x="396" y="67.6">7.CAM</text>
<text x="402.6" y="70.6">10.BAT</text>
<text x="402.8" y="67.6">Caddx</text>
<text x="404.1" y="69.6">OSD</text>
<text x="404.1" y="66.6">VTX.VID_IN</text>
<text x="409.1" y="69.6">overlay.</text>
<text x="409.7" y="67.6">Ant(front,TPU)</text>
<text x="410.1" y="70.6">2S(under,2x20</text>
<text x="415" y="66.6">(VTX_V</text>
<text x="360" y="82.3">Motor</text>
<text x="366.4" y="82.3">M2x5:</text>
<text x="373.1" y="82.3">0.25</text>
<text x="378.5" y="82.3">N-m(Loctite243)</text>
<text x="397.2" y="82.3">Stack</text>
<text x="403.6" y="82.3">M2</text>
<text x="407.4" y="82.3">nylon:</text>
<text x="414.2" y="82.3">0.15</text>
<text x="360" y="85.4">Top</text>
<text x="364.4" y="85.4">M2.5x10:</text>
<text x="374.1" y="85.4">0.35</text>
<text x="379.5" y="85.4">N-m</text>
<text x="386.5" y="85.4">Bottom</text>
<text x="394.4" y="85.4">M2.5x12:</text>
<text x="404.1" y="85.4">0.40</text>
<text x="409.5" y="85.4">N-m</text>
<text x="416.4" y="85.4">Prop</text>
<text x="360" y="94">Tag</text>
<text x="364.4" y="94">at</text>
<text x="367.5" y="94">DESTINATION end:</text>
<text x="385.7" y="94">-&gt;</text>
<text x="390" y="94">DST:PIN</text>
<text x="402.7" y="94">SRC:COMP.PIN</text>
<text x="418.6" y="94">Ex:</text>
<text x="360" y="97">1.5mm</text>
<text x="367.6" y="97">heat</text>
<text x="372.9" y="97">shrink</text>
<text x="379.8" y="97">tag,</text>
<text x="384.6" y="97">10mm</text>
<text x="391.6" y="97">from</text>
<text x="397.1" y="97">pad,</text>
<text x="402.3" y="97">text</text>
<text x="407" y="97">reads</text>
<text x="413.4" y="97">toward</text>
<text x="360" y="105.7">PWR: BAT-&gt;ESC</text>
<text x="377" y="105.7">VBAT+/-</text>
<text x="387.1" y="105.7">22AWG</text>
<text x="399.2" y="105.7">BAT-&gt;FC</text>
<text x="409.2" y="105.7">VBAT/GND</text>
<text x="420" y="105.7">2</text>
<text x="360" y="108.7">ARM: ESC M1-4</text>
<text x="360" y="111.8">HARN:</text>
<text x="366.8" y="111.8">ESC 8-pin</text>
<text x="377" y="108.7">A/B/C</text>
<text x="382.8" y="111.8">FC VBAT/GND/CURR/S1-4</text>
<text x="384.5" y="108.7">-&gt;</text>
<text x="388.8" y="108.7">M1-4</text>
<text x="395.4" y="108.7">A/B/C</text>
<text x="404" y="108.7">22AWG</text>
<text x="411.3" y="111.8">26AWG</text>
<text x="412.6" y="108.7">25-55mm</text>
<text x="360" y="117.9">VID:</text>
<text x="360" y="114.8">5V:</text>
<text x="364.1" y="114.8">FC 5V/GND</text>
<text x="364.7" y="117.9">CAM-&gt;FC.VIN(OSD)-&gt;FC.VOUT-&gt;VTX</text>
<text x="380.6" y="114.8">VTX/CAM/RX/GPS</text>
<text x="400.2" y="114.8">26AWG</text>
<text x="402.8" y="117.9">26AWG</text>
<text x="408.8" y="114.8">35-80mm</text>
<text x="360" y="120.9">UART: TX4-&gt;SA</text>
<text x="360" y="124">I2C:</text>
<text x="364.9" y="124">SDA/SCL</text>
<text x="374.4" y="124">FC&lt;-&gt;GPS</text>
<text x="377.6" y="120.9">TX5-&gt;RX.RX</text>
<text x="386.4" y="124">compass</text>
<text x="392" y="120.9">RX5&lt;-RX.TX</text>
<text x="397.1" y="124">28AWG</text>
<text x="406.5" y="120.9">TX3-&gt;GPS.RX</text>
<text x="335" y="249.9">22AWG:</text>
<text x="343" y="249.9">VBAT, GND, motor</text>
<text x="361.5" y="249.9">phase</text>
<text x="370.6" y="249.9">26AWG:</text>
<text x="378.6" y="249.9">UART, DShot,</text>
<text x="392.3" y="249.9">video</text>
<text x="398.5" y="249.9">|</text>
<text x="400.9" y="249.9">28AWG:</text>
<text x="408.9" y="249.9">I2C</text>
<text x="335" y="253">JST-SH</text>
<text x="343.4" y="253">1.0mm:</text>
<text x="351.6" y="253">CAM |</text>
<text x="359" y="253">JST-GH</text>
<text x="367.5" y="253">1.25mm:</text>
<text x="376.9" y="253">GPS |</text>
<text x="384.2" y="253">XT30:</text>
<text x="390.5" y="253">battery</text>
<text x="398.3" y="253">|</text>
<text x="400.7" y="253">Heat</text>
<text x="406.1" y="253">shrink</text>
<text x="413.1" y="253">all</text>
<text x="416.7" y="253">joints</text>
<text x="335" y="262.4">Smoke</text>
<text x="342.3" y="262.4">stopper</text>
<text x="350.6" y="262.4">(ShortSaver)</text>
<text x="363.7" y="262.4">MANDATORY first</text>
<text x="380.8" y="262.4">power-up</text>
<text x="393.7" y="262.4">Props</text>
<text x="400.2" y="262.4">OFF for</text>
<text x="408.8" y="262.4">motor</text>
<text x="415.4" y="262.4">directio</text>
<text x="335" y="265.4">Continuity</text>
<text x="345.7" y="265.4">check</text>
<text x="352.3" y="265.4">VBAT-GND</text>
<text x="363.3" y="265.4">before</text>
<text x="370.5" y="265.4">battery</text>
<text x="380.6" y="265.4">Verify</text>
<text x="387" y="265.4">motor</text>
<text x="393.7" y="265.4">order/direction</text>
<text x="409.5" y="265.4">in</text>
<text x="412.4" y="265.4">Betaflight</text>
<text x="335" y="275.3">2S</text>
<text x="338.6" y="275.3">550mAh</text>
<text x="347.3" y="275.3">LiHV</text>
<text x="352.5" y="275.3">XT30.</text>
<text x="358.9" y="275.3">Under</text>
<text x="365.6" y="275.3">bottom</text>
<text x="373.4" y="275.3">plate,</text>
<text x="379.9" y="275.3">2x20mm</text>
<text x="389.1" y="275.3">straps.</text>
<text x="335" y="286.9">7</text>
<text x="335" y="283.7">VTX: Foxeer</text>
<text x="335" y="286.8">RX ANT1:</text>
<text x="345" y="286.8">Vertical</text>
<text x="347.4" y="283.7">Lollipop</text>
<text x="353.4" y="286.8">L-standoff(left</text>
<text x="356.2" y="283.7">RHCP</text>
<text x="362.5" y="283.7">SMA(rear)</text>
<text x="369" y="286.8">arm)</text>
<text x="374.1" y="283.7">RX:</text>
<text x="375.8" y="286.8">ANT2:</text>
<text x="378.3" y="283.7">2x</text>
<text x="381.7" y="283.7">dipoles</text>
<text x="382.2" y="286.8">Horizontal(top</text>
<text x="385" y="286.9">8</text>
<text x="389.7" y="283.7">90-deg</text>
<text x="397" y="286.8">plate)</text>
<text x="398.3" y="283.7">apart</text>
<text x="335" y="295.4">UART3:</text>
<text x="342.6" y="295.4">GPS 57600</text>
<text x="356" y="295.4">UART4:</text>
<text x="363.6" y="295.4">SmartAudio</text>
<text x="375.5" y="295.4">auto</text>
<text x="382" y="295.4">UART5:</text>
<text x="389.6" y="295.4">CRSF 420k</text>
</g>
<g font-size="1.8" fill="#006464">
<text x="219.5" y="59.3">M1</text>
<text x="170.6" y="64.4">A</text>
<text x="124.5" y="70.7">ESC1</text>
<text x="170.6" y="66.9">B</text>
<text x="170.6" y="69.4">C</text>
<text x="103.9" y="75.8">M1_A</text>
<text x="210.4" y="74.5">Specter_1804_FL_CCW</text>
<text x="48.4" y="82.1">BAT1</text>
<text x="65.2" y="79.6">VBAT+</text>
<text x="65.2" y="82.1">VBAT-</text>
<text x="103.7" y="80.9">M1_C</text>
<text x="103.7" y="78.3">M1_B</text>
<text x="103.9" y="83.4">M2_A</text>
<text x="219.5" y="79.6">M2</text>
<text x="13.8" y="88.5">VBAT+</text>
<text x="65.2" y="84.7">S1</text>
<text x="65.2" y="87.2">S2</text>
<text x="65.2" y="89.8">S3</text>
<text x="103.7" y="86">M2_B</text>
<text x="103.7" y="88.5">M2_C</text>
<text x="170.6" y="84.7">A</text>
<text x="170.6" y="87.2">B</text>
<text x="170.6" y="89.8">C</text>
<text x="13.8" y="91">VBAT-</text>
<text x="65.2" y="92.3">S4</text>
<text x="65.2" y="94.8">CURR</text>
<text x="103.7" y="93.6">M3_B</text>
<text x="103.9" y="91">M3_A</text>
<text x="210.9" y="94.8">Specter_1804_FR_CW</text>
<text x="39.9" y="97.4">2S_550mAh_LiHV_XT30</text>
<text x="103.7" y="96.1">M3_C</text>
<text x="103.7" y="101.2">M4_B</text>
<text x="103.9" y="98.7">M4_A</text>
<text x="219.5" y="99.9">M3</text>
<text x="103.7" y="103.7">M4_C</text>
<text x="170.6" y="105">A</text>
<text x="170.6" y="107.5">B</text>
<text x="111.9" y="108.8">BLS_35A_4in1_20x20_DShot600</text>
<text x="170.6" y="110.1">C</text>
<text x="210.3" y="115.2">Specter_1804_RL_CCW</text>
<text x="170.6" y="125.3">A</text>
<text x="219.5" y="120.2">M4</text>
<text x="170.6" y="127.9">B</text>
<text x="170.6" y="130.4">C</text>
<text x="210.8" y="135.5">Specter_1804_RR_CW</text>
<text x="279.6" y="139.3">VTX1</text>
<text x="353.8" y="143.1">AE1</text>
<text x="225.2" y="144.4">5V</text>
<text x="225.2" y="146.9">GND</text>
<text x="225.2" y="149.5">VID_IN</text>
<text x="255.1" y="149.5">ANT</text>
<text x="314.1" y="149.5">FEED</text>
<text x="342.7" y="148.2">SMA_Foxeer_Lollipop_RHCP</text>
<text x="225.2" y="152">SA</text>
<text x="125.1" y="158.3">FC1</text>
<text x="266.3" y="159.6">HGLRC_Zeus_350mW_SmartAudio</text>
<text x="65.2" y="163.4">VBAT</text>
<text x="65.2" y="166">GND</text>
<text x="105.6" y="166">VIN</text>
<text x="106.3" y="163.4">5V</text>
<text x="65.2" y="168.5">CURR</text>
<text x="65.2" y="171">M1</text>
<text x="65.2" y="173.6">M2</text>
<text x="103.9" y="168.5">VOUT</text>
<text x="105" y="173.6">RX4</text>
<text x="105.3" y="171">TX4</text>
<text x="227.7" y="173.6">5V</text>
<text x="279.3" y="168.5">CAM1</text>
<text x="65.2" y="176.1">M3</text>
<text x="65.2" y="178.7">M4</text>
<text x="105" y="178.7">RX5</text>
<text x="105.3" y="176.1">TX5</text>
<text x="227.7" y="176.1">GND</text>
<text x="253" y="174.9">VID</text>
<text x="105" y="183.7">RX3</text>
<text x="105.3" y="181.2">TX3</text>
<text x="272.6" y="183.7">Caddx_Ant_1200TVL</text>
<text x="105.1" y="186.3">SDA</text>
<text x="105.1" y="188.8">SCL</text>
<text x="280" y="190.1">RX1</text>
<text x="113.2" y="193.9">SpeedyBee_F405_Mini_20x20</text>
<text x="225.2" y="195.2">5V</text>
<text x="225.2" y="197.7">GND</text>
<text x="253.9" y="197.7">ANT1</text>
<text x="353.8" y="195.2">AE2</text>
<text x="225.2" y="200.3">RX</text>
<text x="225.2" y="202.8">TX</text>
<text x="253.9" y="200.3">ANT2</text>
<text x="314.1" y="201.5">FEED</text>
<text x="345.5" y="200.3">ANT1_vert_L_standoff</text>
<text x="353.8" y="205.3">AE3</text>
<text x="266.8" y="213">BETAFPV_SuperD_ELRS_Diversity</text>
<text x="314.1" y="211.7">FEED</text>
<text x="345.5" y="210.4">ANT2_horiz_top_plate</text>
<text x="279.4" y="220.6">GPS1</text>
<text x="225.2" y="225.7">5V</text>
<text x="225.2" y="228.2">GND</text>
<text x="225.2" y="230.7">RX</text>
<text x="225.2" y="233.3">TX</text>
<text x="225.2" y="235.8">SDA</text>
<text x="225.2" y="238.4">SCL</text>
<text x="270" y="243.4">Matek_M10Q-5883_(opt)</text>
</g>
<g font-size="1.8" fill="#0f0f0f">
<text x="154.5" y="64">M1_A</text>
<text x="154.3" y="66.6">M1_B</text>
<text x="154.3" y="69.1">M1_C</text>
<text x="120" y="78">M1_B</text>
<text x="120" y="75.4">M1_A</text>
<text x="49.4" y="79.3">VBAT</text>
<text x="49.9" y="81.8">GND</text>
<text x="120" y="83.1">M2_A</text>
<text x="120" y="80.5">M1_C</text>
<text x="31.1" y="88.1">VBAT</text>
<text x="36.5" y="84.3">FC_M1_TO_ESC_S1</text>
<text x="36.5" y="86.9">FC_M2_TO_ESC_S2</text>
<text x="36.5" y="89.4">FC_M3_TO_ESC_S3</text>
<text x="120" y="88.1">M2_C</text>
<text x="120" y="85.6">M2_B</text>
<text x="154.3" y="86.9">M2_B</text>
<text x="154.3" y="89.4">M2_C</text>
<text x="154.5" y="84.3">M2_A</text>
<text x="31.1" y="90.7">GND</text>
<text x="36.5" y="92">FC_M4_TO_ESC_S4</text>
<text x="37.4" y="94.5">ESC_CURR_TO_FC</text>
<text x="120" y="95.8">M3_C</text>
<text x="120" y="93.2">M3_B</text>
<text x="120" y="90.7">M3_A</text>
<text x="120" y="100.8">M4_B</text>
<text x="120" y="98.3">M4_A</text>
<text x="120" y="103.4">M4_C</text>
<text x="154.3" y="107.2">M3_B</text>
<text x="154.5" y="104.7">M3_A</text>
<text x="154.3" y="109.7">M3_C</text>
<text x="154.5" y="125">M4_A</text>
<text x="154.3" y="130.1">M4_C</text>
<text x="154.3" y="127.5">M4_B</text>
<text x="194.3" y="149.1">FC_VOUT_TO_VTX_VID</text>
<text x="209.9" y="146.6">GND</text>
<text x="211.5" y="144">5V</text>
<text x="269.9" y="149.1">VTX_ANT</text>
<text x="295.1" y="149.1">VTX_ANT</text>
<text x="196.3" y="151.6">FC_TX4_TO_VTX_SA</text>
<text x="49.4" y="163.1">VBAT</text>
<text x="49.9" y="165.6">GND</text>
<text x="120" y="163.1">5V</text>
<text x="120" y="165.6">CAM_VID_TO_FC_VIN</text>
<text x="36.5" y="170.7">FC_M1_TO_ESC_S1</text>
<text x="36.5" y="173.2">FC_M2_TO_ESC_S2</text>
<text x="37.4" y="168.2">ESC_CURR_TO_FC</text>
<text x="120" y="170.7">FC_TX4_TO_VTX_SA</text>
<text x="120" y="168.2">FC_VOUT_TO_VTX_VID</text>
<text x="214" y="173.2">5V</text>
<text x="36.5" y="175.8">FC_M3_TO_ESC_S3</text>
<text x="36.5" y="178.3">FC_M4_TO_ESC_S4</text>
<text x="120" y="178.3">FC_RX5_FROM_RX_CRSF</text>
<text x="120" y="175.8">FC_TX5_TO_RX_CRSF</text>
<text x="212.5" y="175.8">GND</text>
<text x="267.3" y="174.5">CAM_VID_TO_FC_VIN</text>
<text x="120" y="183.4">FC_RX3_FROM_GPS_TX</text>
<text x="120" y="180.9">FC_TX3_TO_GPS_RX</text>
<text x="120" y="185.9">I2C_SDA</text>
<text x="120" y="188.5">I2C_SCL</text>
<text x="209.9" y="197.4">GND</text>
<text x="211.5" y="194.8">5V</text>
<text x="269.9" y="197.4">RX_ANT1</text>
<text x="191.4" y="202.4">FC_RX5_FROM_RX_CRSF</text>
<text x="194.6" y="199.9">FC_TX5_TO_RX_CRSF</text>
<text x="269.9" y="199.9">RX_ANT2</text>
<text x="294.7" y="201.2">RX_ANT1</text>
<text x="294.7" y="211.3">RX_ANT2</text>
<text x="209.9" y="227.8">GND</text>
<text x="211.5" y="225.3">5V</text>
<text x="192.8" y="232.9">FC_RX3_FROM_GPS_TX</text>
<text x="195.7" y="230.4">FC_TX3_TO_GPS_RX</text>
<text x="206.2" y="235.5">I2C_SDA</text>
<text x="206.2" y="238">I2C_SCL</text>
</g>
<g font-size="1.8" fill="#a90000">
<text x="166.3" y="63.2">1</text>
<text x="166.3" y="65.8">2</text>
<text x="166.3" y="68.3">3</text>
<text x="111.7" y="74.7">8</text>
<text x="111.7" y="77.2">9</text>
<text x="60.9" y="78.5">1</text>
<text x="60.9" y="81">2</text>
<text x="60.9" y="83.6">3</text>
<text x="111.1" y="79.8">10</text>
<text x="111.1" y="82.3">11</text>
<text x="166.3" y="83.6">1</text>
<text x="22.8" y="87.4">1</text>
<text x="22.8" y="89.9">2</text>
<text x="60.9" y="86.1">4</text>
<text x="60.9" y="88.6">5</text>
<text x="111.1" y="84.8">12</text>
<text x="111.1" y="87.4">13</text>
<text x="111.1" y="89.9">14</text>
<text x="166.3" y="86.1">2</text>
<text x="166.3" y="88.6">3</text>
<text x="60.9" y="91.2">6</text>
<text x="60.9" y="93.7">7</text>
<text x="111.1" y="92.5">15</text>
<text x="111.1" y="95">16</text>
<text x="111.1" y="97.5">17</text>
<text x="111.1" y="100.1">18</text>
<text x="111.1" y="102.6">19</text>
<text x="166.3" y="103.9">1</text>
<text x="166.3" y="106.4">2</text>
<text x="166.3" y="109">3</text>
<text x="166.3" y="124.2">1</text>
<text x="166.3" y="126.7">2</text>
<text x="166.3" y="129.3">3</text>
<text x="220.9" y="143.3">1</text>
<text x="220.9" y="145.8">2</text>
<text x="220.9" y="148.3">3</text>
<text x="261.6" y="148.3">5</text>
<text x="309.8" y="148.3">1</text>
<text x="220.9" y="150.9">4</text>
<text x="60.9" y="162.3">1</text>
<text x="60.9" y="164.8">2</text>
<text x="60.9" y="167.4">3</text>
<text x="111.1" y="167.4">10</text>
<text x="111.7" y="162.3">8</text>
<text x="111.7" y="164.8">9</text>
<text x="60.9" y="169.9">4</text>
<text x="60.9" y="172.5">5</text>
<text x="111.1" y="169.9">11</text>
<text x="111.1" y="172.5">12</text>
<text x="223.5" y="172.5">1</text>
<text x="259" y="173.7">3</text>
<text x="60.9" y="175">6</text>
<text x="60.9" y="177.5">7</text>
<text x="111.1" y="175">13</text>
<text x="111.1" y="177.5">14</text>
<text x="223.5" y="175">2</text>
<text x="111.1" y="180.1">15</text>
<text x="111.1" y="182.6">16</text>
<text x="111.1" y="185.2">17</text>
<text x="111.1" y="187.7">18</text>
<text x="220.9" y="194.1">1</text>
<text x="220.9" y="196.6">2</text>
<text x="261.6" y="196.6">5</text>
<text x="220.9" y="199.1">3</text>
<text x="220.9" y="201.7">4</text>
<text x="261.6" y="199.1">6</text>
<text x="309.8" y="200.4">1</text>
<text x="309.8" y="210.6">1</text>
<text x="220.9" y="224.5">1</text>
<text x="220.9" y="227.1">2</text>
<text x="220.9" y="229.6">3</text>
<text x="220.9" y="232.2">4</text>
<text x="220.9" y="234.7">5</text>
<text x="220.9" y="237.2">6</text>
</g>
</svg>
